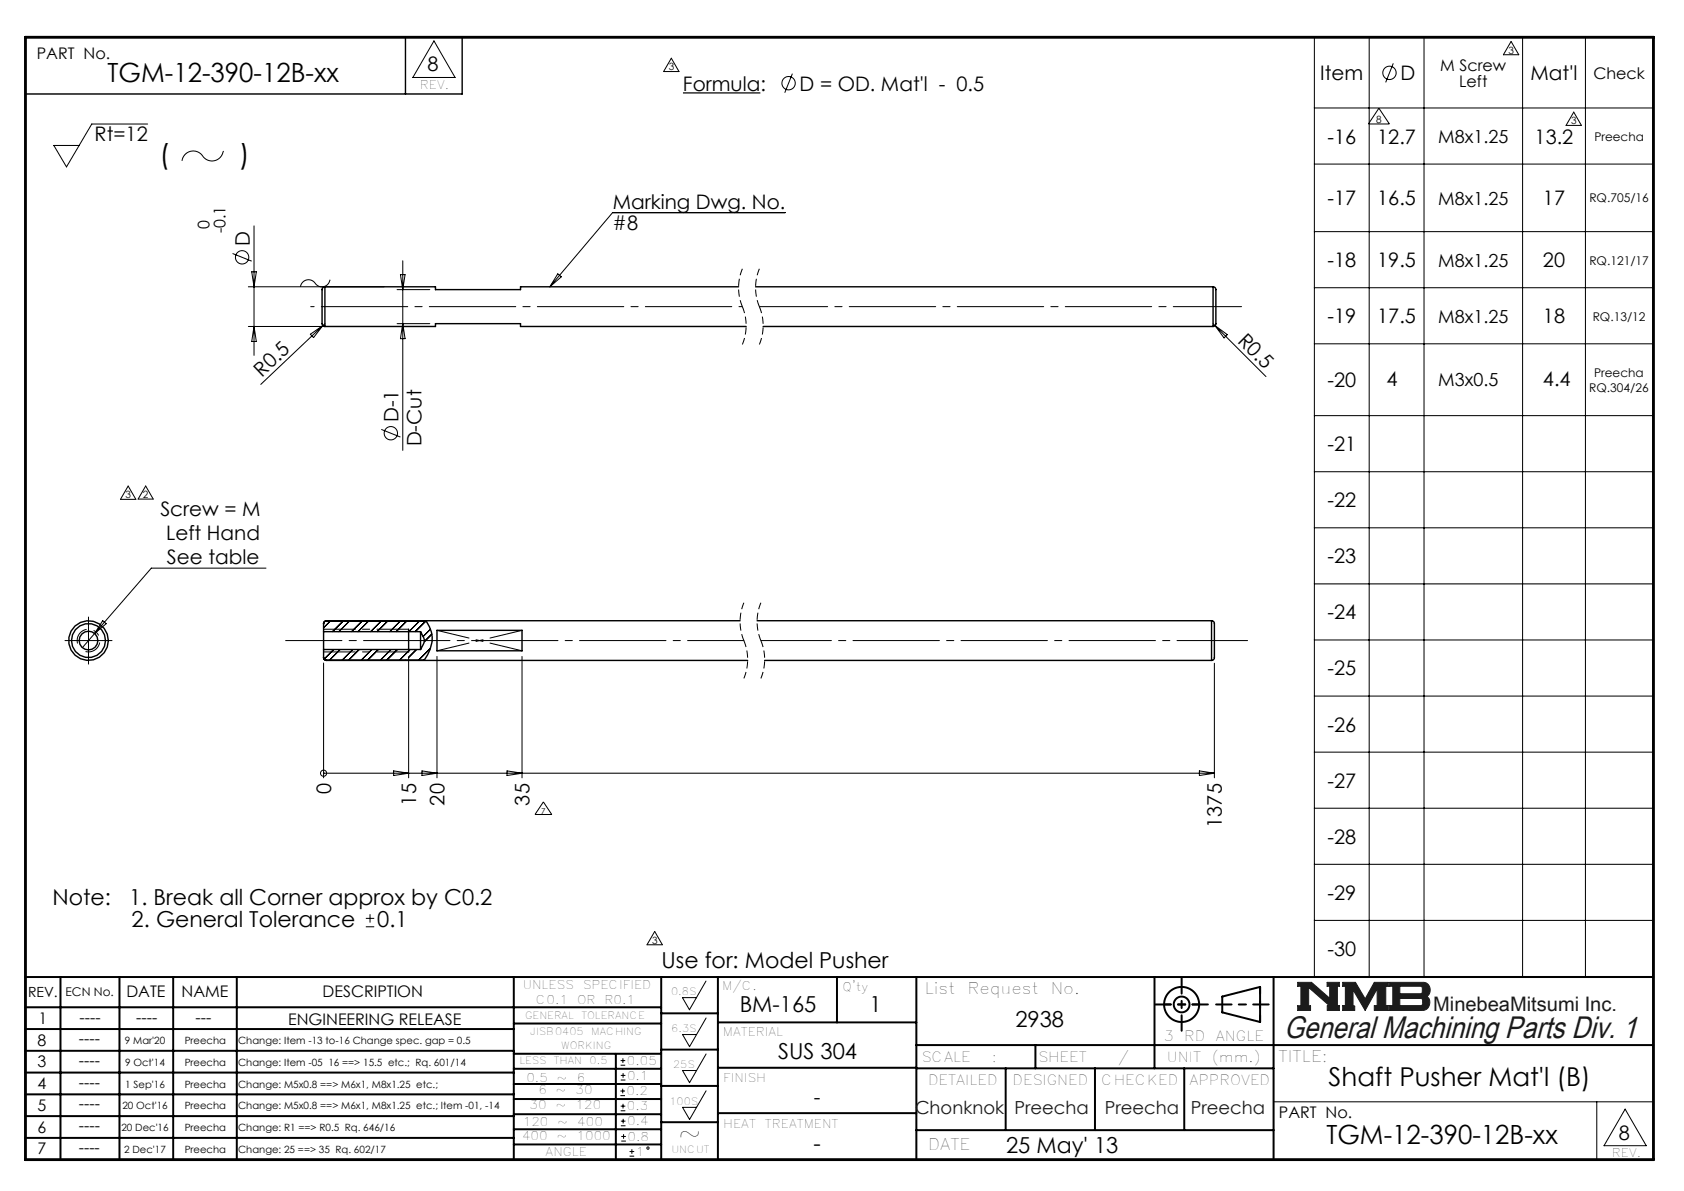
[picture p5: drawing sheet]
<svg xmlns="http://www.w3.org/2000/svg" width="297mm" height="210mm" viewBox="0 0 297 210" stroke-linecap="round" stroke-linejoin="round" font-family="sans-serif">
<g fill="none" stroke="#000" stroke-width=".35">
<path d="M4.5 172.3h287.1M4.5 177.6h112.1M10.7 172.3v32.2M21.1 172.3v32.2M30.5 172.3v32.2M41.8 172.3v32.2M90.6 172.3v32.2M116.6 172.3v32.2M116.6 178.7h10M126.6 172.3v32.2M147.6 172.3v8M161.6 172.3v32.2"/>
<path d="M203.6 172.3v16.1M215.6 175.7l6.6-1.7v6.2l-6.6-1.7zM224.6 172.3v32.2M4.5 185.3h86.1M4.5 181.4h86.1M4.5 189.1h86.1M4.5 193h86.1M4.5 196.8h86.1M90.6 199.1h26M90.6 193.8h26M90.6 188.5h26M90.6 191.1h26"/>
<path d="M90.6 180.5h26M90.6 185.8h26M90.6 196.5h26M108.6 185.8v18.5M116.6 185.1h10M116.6 191.5h10M116.6 197.9h10M126.6 196.3h35M126.6 188.3h35M126.6 180.3h35M161.6 184.3h130M161.6 199.3h63"/>
<path d="M161.6 188.4h63M177.4 188.4v10.9M182.6 184.3v4.1M193.1 188.4v10.9M208.9 188.4v10.9M4.5 200.6h86.1M90.6 201.8h26"/>
<circle cx="208.4" cy="177.1" r="3.1"/>
<circle cx="208.4" cy="177.1" r="1.39"/>
</g>
<path d="M228.9 173.2h2.4l3.2 2.8v-2.1h-.4v-.7h2.1v.7h-.3v3.4h.3v.9h-2.1v-.9h.4l-3.7-3.2v3.2h.3v.9h-2.2v-.9h.5v-3.4h-.5zM236.8 173.2h2.3l1.7 2.9 1.6-2.9h2.4v.7h-.4v3.4h.4v.9h-2.4v-.9h.5v-3l-2.1 3.9-2.2-3.7v2.9h.3v.8h-2.1v-.9h.5v-3.4h-.5zM245.1 173.2h5.9a1.34 1.34 0 0 1 1.2 1.1 1.34 1.34 0 0 1-.6 1.4 1.33 1.33 0 0 1 .5 1.5 1.33 1.33 0 0 1-1.2 1h-5.8v-.9h.5v-3.4h-.5zM246.9 173.9h3.7l.3 .3-.1 .7-.2 .3h-3.7zM246.9 176.1h3.8l.2 .2v.8l-.3 .2h-3.7z" fill="none" stroke="#191924" stroke-width=".18"/>
<path d="M76.5 7.2l3.8 6.5h-7.5zM124.5 173l-2.9 5-1.2-2.1h2.4M124.5 179.5l-2.9 5.1-1.2-2.2h2.4M124.5 185.8l-2.9 5.1-1.2-2.1h2.4M124.5 192.3l-2.9 5.1-1.2-2.1h2.4M224.6 194.3h67M281.6 194.3v10.2M286.6 195.6l3.7 6.4h-7.4z" fill="none" stroke="#000" stroke-width=".18"/>
<g fill="none" stroke="#000" stroke-width=".18" stroke-dasharray="6.3 1.3 1.3 1.3">
<path d="M117 12.6h2.8M118.4 10.3l-1.4 2.3M119.8 12.6l-1.4-2.3M265.1 9.7h2.8M266.5 7.3l-1.4 2.4M267.9 9.7l-1.4-2.4M277.6 19.8l-1.4 2.3M276.2 22.1h2.7M278.9 22.1l-1.3-2.3M21.2 88h2.8M22.6 85.7l-1.4 2.3M24 88l-1.4-2.3"/>
<path d="M24.4 88h2.6M25.7 85.7l-1.3 2.3M27 88l-1.3-2.3M114.1 166.6h2.7M115.5 164.2l-1.4 2.4M116.8 166.6l-1.3-2.4"/>
</g>
<path d="M4.5 6.6h287.1" fill="none" stroke="#000" stroke-width=".18" stroke-dasharray="6.3 1.3 1.3 1.3" stroke-dashoffset="1.9"/>
<path d="M71.5 6.6v10M81.5 6.6v10h-77" fill="none" stroke="#000" stroke-width=".25"/>
<path d="M205.3 177.1h6.2M222.2 174v6.2" fill="none" stroke="#000" stroke-width=".35" stroke-dasharray="15.2 1.3 1.3 1.3" stroke-dashoffset="14.1"/>
<path d="M203.8 177.1h9.2M208.4 172.5v9.2M214.5 177.1h9.3" fill="none" stroke="#000" stroke-width=".35" stroke-dasharray="15.2 1.3 1.3 1.3" stroke-dashoffset="12.5"/>
<path d="M4.5 6.6h287.1v197.9h-287.1z" fill="none" stroke="#000" stroke-width=".5"/>
<path d="M228.9 173.2v.7h.5v3.4h-.5v.9h2.2v-.9h-.3v-3.2l3.7 3.2h-.4v.9h2.1v-.9h-.3v-3.4h.3v-.7h-2.1v.7h.4v2.1l-3.2-2.8zM236.8 173.2v.7h.5v3.4h-.5v.9h2.1v-.8h-.3v-2.9l2.2 3.7 2.1-3.9v3h-.5v.9h2.4v-.9h-.4v-3.4h.4v-.7h-2.4l-1.6 2.9-1.7-2.9zM246.9 176.1h3.8l.2 .2v.8l-.3 .2h-3.7zM245.1 173.2v.7h.5v3.4h-.5v.9l6.2-.1 .6-.5 .3-.7-.1-.8-.5-.4a1.34 1.34 0 0 0 .6-1.4 1.34 1.34 0 0 0-1.2-1.1zM246.9 173.9h3.7l.3 .3-.1 .8-.2 .2h-3.7z" fill-rule="evenodd" fill="#191924"/>
<g fill="none" stroke="#000" stroke-width=".18">
<path d="M139.8 13l-1.4 3.3M231.8 6.6h59.7v165.6h-59.7zM231.8 19h59.7M241.5 6.6v165.6M243.2 19.1l1.8 2.8h-3.7zM245.7 11.2l-1.3 3.3M251.2 6.6v165.6M268.5 6.6v165.6M279.6 6.6v165.6M26 21.9h-9.8l-4.5 7.5-2.2-3.8h4.5M39.4 26.6a2.06 2.06 0 0 1-1.7 1.8 2.06 2.06 0 0 1-2.2-1.1 2.01 2.01 0 0 0-2-.6 2.01 2.01 0 0 0-1.4 1.7M44.8 39.8v22.9"/>
<path d="M138.5 37.5h-30.5l-11 13.1M231.8 28.9h59.7M41 44.7l3.4 1.3M43.8 57.6h23.5M43.8 50.6h24M44.4 47.9h.8l-.4 2.7zM44.8 57.6l.4 2.6h-.8zM54.7 58.9l2.2-1.5-1.6 2.1zM57.3 57.1l-11.3 10.7M58.2 49.3a1.49 1.49 0 0 1-1.2 1.3 1.49 1.49 0 0 1-1.6-.9 1.43 1.43 0 0 0-1.5-.3 1.43 1.43 0 0 0-.9 1.2M70 51.1h5.8M70 57.1h5.8"/>
<path d="M70.6 48.4h.8l-.4 2.7zM71 46v33.4M71 57.1l.4 2.6h-.8zM98.4 48.3l.6 .5-2 1.8zM213.9 57.1l9.4 9.3M214.3 57.4l2.2 1.6-.6 .6zM231.8 40.8h59.7M231.8 50.7h59.7M67.2 75.7l3.4 1.4M231.8 60.6h59.7M231.8 73.3h59.7M231.8 83.2h59.7"/>
<path d="M231.8 93.1h59.7M13.1 112.9h5M15.6 110.4v5M18.1 109.4l.6 .6-2 1.7zM46.9 100.2h-20.2l-12.2 14M57.1 116.9v20.2M58.3 109.5l-1.2 1.2M58.9 114.5l-1.7 1.7M60 114.5l-1.9 1.9M60.5 109.5l-1.9 1.9M61.7 109.5l-1.9 1.9M62.2 114.5l-1.9 1.9"/>
<path d="M63.4 114.5l-1.9 1.9M63.9 109.5l-1.9 1.9M65 109.5l-1.9 1.9M65.6 114.5l-1.9 1.9M66.7 114.5l-1.9 1.9M67.3 109.5l-1.9 1.9M68.4 109.5l-1.9 1.9M69 114.5l-1.9 1.9M70.1 114.5l-1.9 1.9M70.6 109.5l-1.9 1.9M71.6 116.4h.1M71.8 109.5l-1.9 1.9"/>
<path d="M72.1 115.9v21.2M72.3 114.5l-1.9 1.9M73.5 114.5l-1.5 1.4M74 109.5l-1.9 1.9M75.1 109.5l-1.9 1.9M75.9 110.9l-1.3 1.3M75.9 114.3l-2.1 2.1M76.2 111.8l-1.4 1.3M77.1 115.8v21.3M92.1 115.8v21.3M214.2 116.9v20.2M231.8 103h59.7"/>
<path d="M231.8 112.8h59.7M57.1 136.3h.1M57.1 136.3h157.1M69.4 135.9l2.7 .4-2.7 .4zM74.4 135.9l2.7 .4-2.7 .4zM89.4 135.9l2.7 .4-2.7 .4zM211.5 135.9l2.7 .4-2.7 .4zM231.8 122.7h59.7M231.8 132.6h59.7M95.8 141.4l1.5 2.2h-2.9zM231.8 142.5h59.7M231.8 152.4h59.7"/>
<path d="M64.5 163.4h1.5M64.5 161.9h1.5M65.3 161.2v1.5M231.8 162.3h59.7M109.4 193.2h.8M109.4 192.4h.8M109.5 187.8h.8M109.5 187h.8M109.5 195.9h.8M109.5 195h.8M109.5 190.4h.8M109.5 189.6h.8"/>
<path d="M109.5 198.5h.8M109.5 197.7h.8M109.8 192v.8M109.9 186.6v.8M109.9 194.6v.8M109.9 189.2v.8M109.9 197.3v.8M110 200v.8M109.6 201.2h.8M109.6 200.4h.8M111 203.9h.9M111 203h.9"/>
<path d="M111.4 202.6v.9"/>
<circle cx="139.1" cy="14.7" r="1.18"/>
<circle cx="245.1" cy="12.8" r="1.18"/>
<circle cx="42.7" cy="45.4" r="1.18"/>
<circle cx="68.9" cy="76.4" r="1.18"/>
<circle cx="57.1" cy="136.3" r=".54"/>
<circle cx="114.3" cy="202.4" r=".2"/>
</g>
<path d="M120.5 16.4h13.6" fill="none" stroke="#000" stroke-width=".21"/>
<path d="M15.1 114.9a2 2 0 0 0 2.5-1.8 2 2 0 0 0-2.2-2.1 2 2 0 0 0-1.7 2.5" fill="none" stroke="#000" stroke-width=".18" stroke-dasharray="6.3 1.3 1.3 1.3" stroke-dashoffset="3" stroke-linecap="butt"/>
<path d="M130.9 47.4a8.7 8.7 0 0 0 0 6.7M130.9 54.1a8.7 8.7 0 0 1 0 6.6M133.9 47.4a8.7 8.7 0 0 0 0 6.7M133.9 54.1a8.7 8.7 0 0 1 0 6.6M131.2 106.3a8.7 8.7 0 0 0 0 6.6M131.2 112.9a8.7 8.7 0 0 1 0 6.7M134.2 106.3a8.7 8.7 0 0 0 0 6.6M134.2 112.9a8.7 8.7 0 0 1 0 6.7" fill="none" stroke="#000" stroke-width=".18" stroke-dasharray="1.3 .6" stroke-dashoffset=".1" stroke-linecap="butt"/>
<g fill="none" stroke="#000" stroke-width=".25">
<path d="M57.3 50.6a.54 .54 0 0 0-.5 .6v5.7a.54 .54 0 0 0 .5 .7M57.3 57.6h19.5v-.5h15v.5h39.8M57.3 50.6h19.5v.5h15v-.5h38.5M57.3 50.6v7M133.3 50.6h80.6M134.6 57.6h79.3M213.9 50.6a.54 .54 0 0 1 .5 .6v5.7a.54 .54 0 0 1-.5 .7M213.9 50.6v7M57.1 114.5v1.4a.5 .5 0 0 0 .5 .5M57.1 115.9l.1 .4 .4 .1M57.1 111.4v3.1M57.1 114.5h17.1"/>
<path d="M57.1 111.4h17.1M57.6 109.4a.5 .5 0 0 0-.5 .5v1.5M57.6 109.5h17.5a5.4 5.4 0 0 1-.3 6.9h-17.2M57.6 109.5l-.4 .1-.1 .4M57.6 116.4h74.3M57.6 109.4h72.9M57.6 109.4v.1M57.6 116.4h.1M72.1 110.9v4M74.2 111.4l.5 1a1.93 1.93 0 0 1-.5 2.1M74.2 111.4v3.1M77.1 111.1h15v3.7h-15z"/>
<path d="M133.5 109.4h80.2M134.9 116.4h78.8M213.7 109.4a.5 .5 0 0 1 .5 .6v5.9a.5 .5 0 0 1-.5 .5M213.7 109.4v7"/>
<circle cx="15.6" cy="112.9" r="3"/>
<circle cx="15.6" cy="112.9" r="3.5"/>
<circle cx="15.6" cy="112.9" r="1.65"/>
</g>
<path d="M131.2 112.9h-80.8" fill="none" stroke="#000" stroke-width=".18" stroke-dasharray="15.2 1.3 1.3 1.3" stroke-dashoffset="5.3"/>
<path d="M220 112.9h-85.8" fill="none" stroke="#000" stroke-width=".18" stroke-dasharray="15.2 1.3 1.3 1.3" stroke-dashoffset="2.8"/>
<path d="M57.1 110.9h15M57.1 114.9h15" fill="none" stroke="#000" stroke-width=".18" stroke-dasharray="6.3 1.3 1.3 1.3" stroke-dashoffset=".8"/>
<path d="M13.1 112.9h-1.6M15.6 110.4v-1.6M15.6 115.4v1.7M18.1 112.9h1.7" fill="none" stroke="#000" stroke-width=".18" stroke-dasharray="15.2 1.3 1.3 1.3"/>
<path d="M130.9 54.1h-76.1" fill="none" stroke="#000" stroke-width=".18" stroke-dasharray="15.2 1.3 1.3 1.3" stroke-dashoffset="-1.9"/>
<path d="M219 54.1h-85.1" fill="none" stroke="#000" stroke-width=".18" stroke-dasharray="15.2 1.3 1.3 1.3" stroke-dashoffset="3.2"/>
<path d="M77.1 111.1l15 3.7M92.1 111.1l-15 3.7" fill="none" stroke="#000" stroke-width=".18" stroke-dasharray="6.3 1.3 1.3 1.3" stroke-dashoffset=".5"/>
<text font-size="5.5" fill="#191924" x="226.5" y="183">General Machining Parts Div. 1</text>
<g font-size="4.9">
<text x="28.1" y="29">(</text>
<text x="42.3" y="29">)</text>
<text x="119.6" y="201.6">~</text>
</g>
<g font-size="4.7">
<text x="19" y="14.4">TGM-12-390-12B-xx</text>
<text x="233.9" y="201.7">TGM-12-390-12B-xx</text>
</g>
<text font-size="4.6" x="234.3" y="191.4">Shaft Pusher Mat'l (B)</text>
<g font-size="3.9">
<text x="9.3" y="159.5">Note:</text>
<text x="22.8" y="159.5">1. Break all Corner approx by C0.2</text>
<text x="23.2" y="163.4">2. General Tolerance</text>
<text x="66.5" y="163.4">0.1</text>
<text x="116.7" y="170.7">Use for: Model Pusher</text>
<text x="130.5" y="178.4">BM-165</text>
<text x="153.3" y="178.4">1</text>
<text x="179.1" y="181">2938</text>
<text x="137.2" y="186.7">SUS 304</text>
<text x="143.5" y="202.9">-</text>
<text x="177.4" y="203.2">25 May' 13</text>
</g>
<g font-size="3.5">
<text x="75.4" y="12.5">8</text>
<text x="120.5" y="16">Formula:</text>
<text x="141" y="16">D = OD. Mat'l - 0.5</text>
<text x="232.8" y="14.2">Item</text>
<text x="247" y="14.2">D</text>
<text x="269.9" y="14.2">Mat'l</text>
<text x="16.7" y="24.9">Rt=12</text>
<text x="234.1" y="25.3">-16</text>
<text x="242.9" y="25.3">12.7</text>
<text x="270.7" y="25.3">13.2</text>
<text x="108" y="40.5">#8</text>
<text x="108.1" y="36.9">Marking Dwg. No.</text>
<text x="234.1" y="36.2">-17</text>
<text x="242.9" y="36.2">16.5</text>
<text x="272.1" y="36.2">17</text>
<text x="44" y="43.4" transform="rotate(-90 44 43.4)">D</text>
<text x="234.1" y="47.1">-18</text>
<text x="242.9" y="47.1">19.5</text>
<text x="272.1" y="47.1">20</text>
<text x="234.1" y="57">-19</text>
<text x="242.9" y="57">17.5</text>
<text x="272.1" y="57">18</text>
<text x="218.1" y="60.2" transform="rotate(45 218.1 60.2)">R0.5</text>
<text x="46.2" y="66.6" transform="rotate(-43 46.2 66.6)">R0.5</text>
<text x="234.1" y="68.3">-20</text>
<text x="244.5" y="68">4</text>
<text x="272.1" y="68">4.4</text>
<text x="70.3" y="74.4" transform="rotate(-90 70.3 74.4)">D-1</text>
<text x="74.3" y="78.7" transform="rotate(-90 74.3 78.7)">D-Cut</text>
<text x="234.1" y="79.6">-21</text>
<text x="234.1" y="89.4">-22</text>
<text x="28.3" y="91">Screw = M</text>
<text x="29.3" y="95.2">Left Hand</text>
<text x="29.4" y="99.4">See table</text>
<text x="234.1" y="99.3">-23</text>
<text x="234.1" y="109.2">-24</text>
<text x="234.1" y="119.1">-25</text>
<text x="234.1" y="129">-26</text>
<text x="58.4" y="140.1" transform="rotate(-90 58.4 140.1)">0</text>
<text x="73.4" y="142" transform="rotate(-90 73.4 142)">15</text>
<text x="78.4" y="142" transform="rotate(-90 78.4 142)">20</text>
<text x="93.4" y="142" transform="rotate(-90 93.4 142)">35</text>
<text x="234.1" y="138.9">-27</text>
<text x="215.5" y="145.9" transform="rotate(-90 215.5 145.9)">1375</text>
<text x="234.1" y="148.8">-28</text>
<text x="234.1" y="158.7">-29</text>
<text x="234.1" y="168.5">-30</text>
<text x="143.5" y="194.6">-</text>
<text x="285.5" y="200.9">8</text>
</g>
<text font-size="3.5" fill="#191924" x="252.8" y="178.3">MinebeaMitsumi Inc.</text>
<g font-size="3.2">
<text x="253.7" y="25.2">M8x1.25</text>
<text x="253.7" y="36.2">M8x1.25</text>
<text x="253.7" y="47.1">M8x1.25</text>
<text x="253.7" y="57">M8x1.25</text>
<text x="253.7" y="68">M3x0.5</text>
</g>
<g font-size="3.2" fill="#191924">
<text x="161.4" y="196.4">Chonknok</text>
<text x="178.9" y="196.4">Preecha</text>
<text x="194.9" y="196.4">Preecha</text>
<text x="210" y="196.4">Preecha</text>
</g>
<g font-size="2.8">
<text x="6.5" y="10.4">PART No.</text>
<text x="254" y="12.5">M Screw</text>
<text x="257.3" y="15.3">Left</text>
<text x="281" y="13.9">Check</text>
<text x="37" y="40.4" transform="rotate(-90 37 40.4)">0</text>
<text x="39.8" y="41.2" transform="rotate(-90 39.8 41.2)">-0.1</text>
<text x="22.3" y="175.9">DATE</text>
<text x="32" y="175.9">NAME</text>
<text x="56.9" y="175.9">DESCRIPTION</text>
<text x="163.1" y="175.3">List</text>
<text x="170.6" y="175.3">Request</text>
<text x="185.3" y="175.3">No.</text>
<text x="6.6" y="184.4">8</text>
<text x="6.8" y="180.6">1</text>
<text x="13.9" y="184.1">----</text>
<text x="14" y="180.3">----</text>
<text x="24" y="180.3">----</text>
<text x="34.5" y="180.3">---</text>
<text x="50.8" y="180.7">ENGINEERING RELEASE</text>
<text x="6.6" y="188.2">3</text>
<text x="13.9" y="191.8">----</text>
<text x="13.9" y="187.9">----</text>
<text x="225.5" y="187.2">TITLE:</text>
<text x="6.6" y="195.9">5</text>
<text x="6.6" y="192">4</text>
<text x="13.9" y="195.6">----</text>
<text x="225.6" y="197.2">PART No.</text>
<text x="6.6" y="203.6">7</text>
<text x="6.6" y="199.7">6</text>
<text x="13.9" y="203.3">----</text>
<text x="13.9" y="199.4">----</text>
<text x="163.7" y="202.9">DATE</text>
</g>
<g font-size="2.5">
<text x="4.9" y="175.9">REV.</text>
<text x="205.2" y="183.5">3</text>
<text x="208.9" y="183.5">RD</text>
<text x="214.4" y="183.5">ANGLE</text>
<text x="162.5" y="187.2">SCALE</text>
<text x="163.7" y="191.4">DETAILED</text>
<text x="174.9" y="187.2">:</text>
<text x="178.6" y="191.4">DESIGNED</text>
<text x="183.1" y="187.2">SHEET</text>
<text x="194.2" y="191.4">CHECKED</text>
<text x="197.2" y="187.2">/</text>
<text x="205.8" y="187.2">UNIT</text>
<text x="209.8" y="191.4">APPROVED</text>
<text x="213.7" y="187.2">(mm.)</text>
</g>
<g font-size="2.1">
<text x="74.1" y="15.7">REV.</text>
<text x="281.2" y="24.9">Preecha</text>
<text x="280.3" y="35.7">RQ.705/16</text>
<text x="280.3" y="46.7">RQ.121/17</text>
<text x="280.9" y="56.6">RQ.13/12</text>
<text x="280.3" y="69">RQ.304/26</text>
<text x="281.1" y="66.5">Preecha</text>
<text x="11.6" y="175.6">ECN No.</text>
<text x="92.2" y="174.4">UNLESS</text>
<text x="94.5" y="177">C0.1</text>
<text x="101.8" y="177">OR</text>
<text x="102.8" y="174.4">SPECIFIED</text>
<text x="106.6" y="177">R0.1</text>
<text x="127.3" y="174.6">M/C.</text>
<text x="148.6" y="174.7">Q'ty</text>
<text x="127.5" y="182.7">MATERIAL</text>
<text x="92.8" y="190.7">0.5</text>
<text x="98.2" y="190.7">~</text>
<text x="101.7" y="190.7">6</text>
<text x="110.6" y="187.7">0.05</text>
<text x="110.6" y="190.4">0.1</text>
<text x="127.6" y="190.8">FINISH</text>
<text x="93.4" y="195.6">30</text>
<text x="94.9" y="193">6</text>
<text x="98" y="195.6">~</text>
<text x="98" y="193">~</text>
<text x="101.5" y="195.6">120</text>
<text x="101.5" y="193">30</text>
<text x="110.5" y="193.1">0.2</text>
<text x="110.6" y="195.8">0.3</text>
<text x="92.1" y="201">400</text>
<text x="92.2" y="198.5">120</text>
<text x="96.2" y="203.8">ANGLE</text>
<text x="98.2" y="201">~</text>
<text x="98.3" y="198.5">~</text>
<text x="101.7" y="201">1000</text>
<text x="101.8" y="198.5">400</text>
<text x="110.6" y="198.4">0.4</text>
<text x="110.7" y="201.1">0.8</text>
<text x="112.1" y="203.8">1</text>
<text x="127.6" y="198.9">HEAT</text>
<text x="134.9" y="198.9">TREATMENT</text>
<text x="284.3" y="204">REV.</text>
</g>
<g font-size="1.8">
<text x="266" y="9.5">3</text>
<text x="117.9" y="12.4">3</text>
<text x="242.7" y="21.6">8</text>
<text x="277.1" y="21.9">3</text>
<text x="22.1" y="87.9">3</text>
<text x="25.2" y="87.8">2</text>
<text x="115" y="166.4">3</text>
<text x="92.6" y="179.6">GENERAL</text>
<text x="102.5" y="179.6">TOLERANCE</text>
<text x="118.4" y="175.5">0.8S</text>
<text x="22" y="184.1">9 Mar'20</text>
<text x="32.6" y="184.1">Preecha</text>
<text x="42" y="184.1">Change: Item -13 to-16 Change spec. gap = 0.5</text>
<text x="93.5" y="182.6">JISB0405</text>
<text x="99" y="184.9">WORKING</text>
<text x="104.3" y="182.6">MACHING</text>
<text x="118.4" y="182">6.3S</text>
<text x="22.1" y="187.9">9 Oct'14</text>
<text x="22.1" y="191.8">1 Sep'16</text>
<text x="32.6" y="191.8">Preecha</text>
<text x="32.6" y="187.9">Preecha</text>
<text x="42" y="191.8">Change: M5x0.8 ==&gt; M6x1, M8x1.25 etc.;</text>
<text x="42" y="187.9">Change: Item -05 16 ==&gt; 15.5 etc.; Rq. 601/14</text>
<text x="91.6" y="187.6">LESS</text>
<text x="97.7" y="187.6">THAN</text>
<text x="104" y="187.6">0.5</text>
<text x="118.7" y="188.3">25S</text>
<text x="21.6" y="195.6">20 Oct'16</text>
<text x="32.6" y="195.6">Preecha</text>
<text x="42" y="195.6">Change: M5x0.8 ==&gt; M6x1, M8x1.25 etc.; Item -01, -14</text>
<text x="118.1" y="194.8">100S</text>
<text x="21.4" y="199.4">20 Dec'16</text>
<text x="21.9" y="203.3">2 Dec'17</text>
<text x="32.6" y="199.4">Preecha</text>
<text x="32.6" y="203.3">Preecha</text>
<text x="42" y="203.3">Change: 25 ==&gt; 35 Rq. 602/17</text>
<text x="42" y="199.4">Change: R1 ==&gt; R0.5 Rq. 646/16</text>
<text x="118.4" y="203.3">UNCUT</text>
</g>
<text font-size="1.4" x="95.4" y="143.4">7</text>
</svg>
